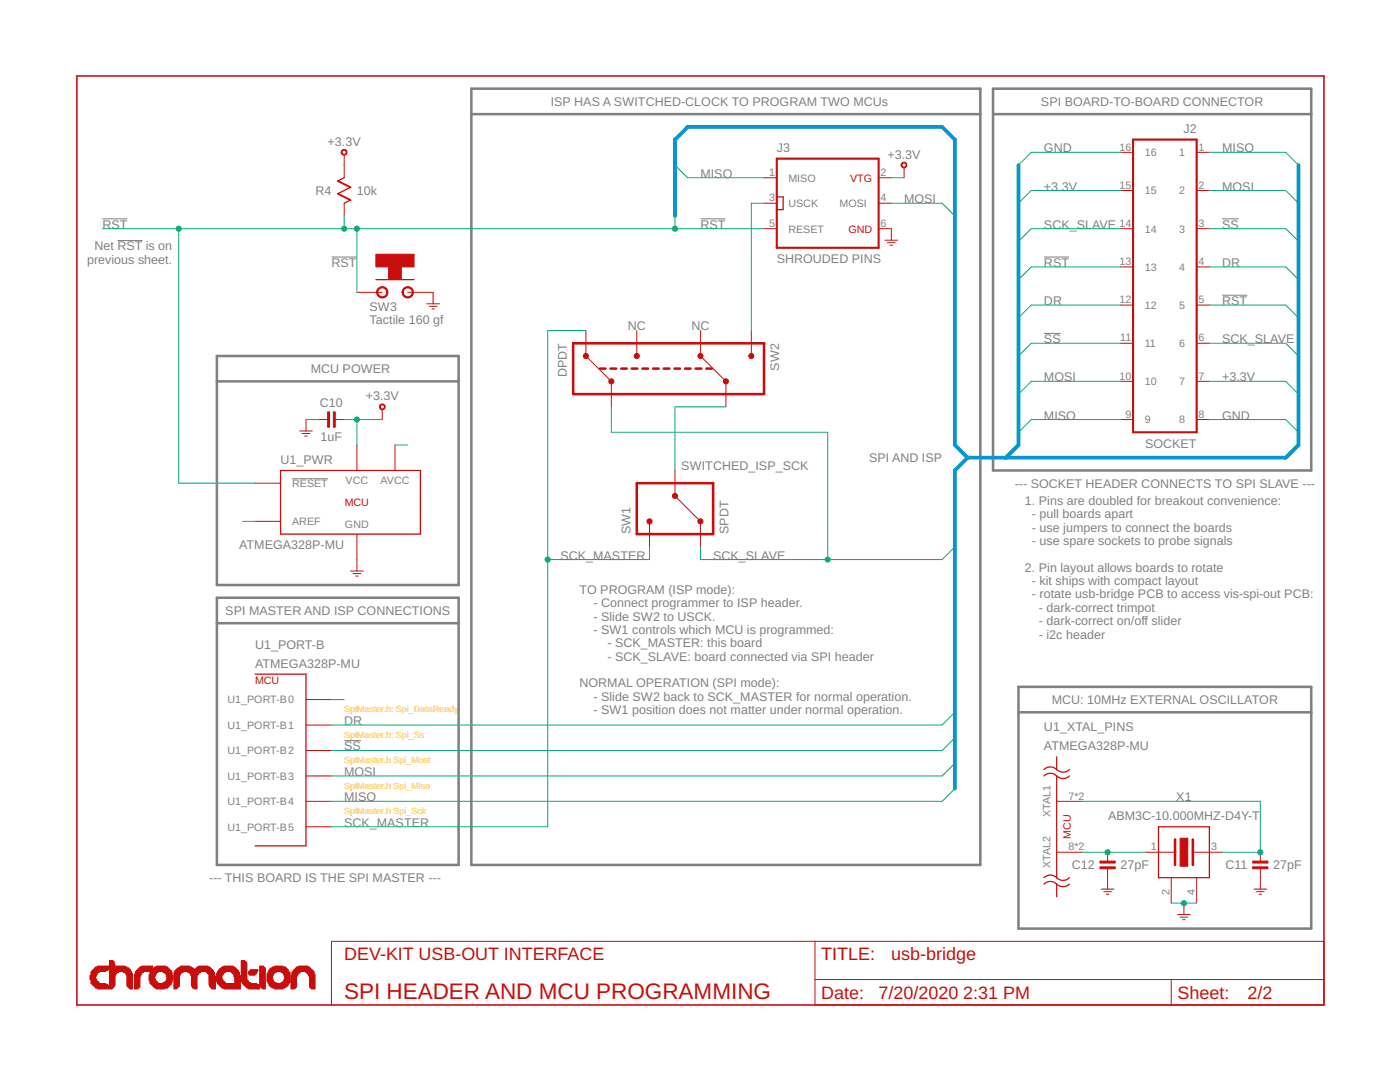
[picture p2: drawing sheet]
<svg xmlns="http://www.w3.org/2000/svg" width="279mm" height="216mm" viewBox="0 0 279 216" stroke-linecap="round" stroke-linejoin="round" font-family="sans-serif">
<path d="M94.1 17.7h101.5v154.9h-101.5zM198.2 17.7h63.5v76.2h-63.5zM94.1 22.8h101.5M198.2 22.8h63.5M43.3 71h48.2v45.7h-48.2zM43.3 76.1h48.2M43.3 119.3h48.2v53.3h-48.2zM43.3 124.4h48.2M203.3 137.1h58.4v48.2h-58.4zM203.3 142.1h58.4" fill="none" stroke="#808080" stroke-width=".51"/>
<path d="M20.4 43.7h5M23.4 48h5M66.1 51.3h5.1M139.8 43.7h5M208.3 51.3h5.1M243.9 43.7h3.3M243.9 58.9h5M208.3 66.5h3.4M58.3 95.5h7.1M68.7 147.8h3.3" fill="none" stroke="#808080" stroke-width=".2"/>
<g fill="none" stroke="#c90d0c" stroke-width=".2">
<path d="M68.7 30.9v4.6M152.5 35.5h2.5M175.3 35.5h2.6M180.4 33.4v2.1M223.6 30.4h2.5M223.6 38h2.5M238.8 30.4h2.6M238.8 38h2.6M68.7 40.6v2.5M71.2 58.3h5.1M81.4 58.3h5v2.3M152.5 40.6h2.5"/>
<path d="M152.5 45.6h2.5M175.3 40.6h2.6M175.3 45.6h2.6v2.3M176.6 47.9h2.6M177.1 48.4h1.5M177.6 48.9h.5M223.6 45.6h2.5M223.6 53.3h2.5M238.8 45.6h2.6M238.8 53.3h2.6M85.2 60.6h2.5M85.7 61.1h1.5"/>
<path d="M86.2 61.6h.5M116.9 66v5l5.1 5.1v5.1M127.1 66v5M139.8 66v5l5.1 5.1v5.1M149.9 66v5M223.6 60.9h2.5M223.6 68.5h2.5M223.6 76.1h2.5M238.8 60.9h2.6M238.8 68.5h2.6M238.8 76.1h2.6M50.9 96.4h5.1"/>
<path d="M59.8 86h2.5M60.3 86.5h1.5M60.8 87h.5M61.1 83.7v2.3M63.6 83.7h1.8M66.9 83.7h1.8M71.2 88.8v5.1M76.3 81.7v2M78.8 88.8v5.1M134.7 93.9v5.1l5.1 5v5.1M223.6 83.7h2.5M238.8 83.7h2.6"/>
<path d="M50.9 104h5.1M70 113.9h2.5M70.5 114.4h1.5M71 115h.5M71.2 106.6v7.3M129.6 104v5.1M61.1 139.6h5M61.1 159.9h5M61.1 144.7h5M61.1 149.8h5M61.1 154.8h5M210.9 159.9h5.1"/>
<path d="M61.1 165h5M210.9 170.1h5.1M219.8 177.4h2.5M220.3 177.9h1.5M220.8 178.4h.5M221 170.1v1.7M221 173.4v4M228.7 170.1h5.8M233.7 175.1v5.1M238.1 170.1h5.8M238.8 175.1v5.1M250.3 177.4h2.5"/>
<path d="M250.8 177.9h1.5M251.3 178.4h.5M251.5 170.1v1.7M251.5 173.4v4M162.6 187.8v12.7h101.6v-12.7h-198.1v12.7M162.6 195.5h101.6M233.7 195.5v5M235 182.5h2.6M235.5 183h1.5M236 183.5h.5M236.3 180.2v2.3"/>
</g>
<g fill="#c90d0c" stroke="#c90d0c" stroke-width=".2">
<path d="M75.5 57.5a1.14 1.14 0 0 1 1.8 .3 1.14 1.14 0 0 1-.7 1.7 1.14 1.14 0 0 1-1.5-1.2h.3a.89 .89 0 0 1 1.2-.8 .89 .89 0 0 1 .3 1.4 .89 .89 0 0 1-1.5-.3v-.3h-.3z" fill-rule="evenodd"/>
<path d="M80.6 57.5a1.14 1.14 0 0 1 1.8 .3 1.14 1.14 0 0 1-.8 1.7 1.14 1.14 0 0 1-1.4-1.2h.3a.89 .89 0 0 1 1.2-.8 .89 .89 0 0 1 .3 1.4 .89 .89 0 0 1-1.5-.3v-.3h-.3z" fill-rule="evenodd"/>
<path d="M180 32.5a.59 .59 0 0 1 .9 .1 .59 .59 0 0 1-.3 .9 .59 .59 0 0 1-.8-.6h.2a.43 .43 0 0 1 .6-.4 .43 .43 0 0 1 .1 .7 .43 .43 0 0 1-.7-.1l-.2-.2z" fill-rule="evenodd"/>
<path d="M68.3 30a.59 .59 0 0 1 .9 .1 .59 .59 0 0 1-.4 .8 .59 .59 0 0 1-.7-.5h.1a.43 .43 0 0 1 .6-.4 .43 .43 0 0 1 .2 .7 .43 .43 0 0 1-.7-.1l-.2-.2z" fill-rule="evenodd"/>
<path d="M75.9 80.8a.58 .58 0 0 1 .9 .1 .58 .58 0 0 1-.4 .8 .58 .58 0 0 1-.7-.5h.2a.42 .42 0 0 1 .5-.4 .42 .42 0 0 1 .2 .6 .42 .42 0 0 1-.7-.1l-.2-.1z" fill-rule="evenodd"/>
<circle cx="134.7" cy="99" r=".51"/>
<circle cx="129.6" cy="104" r=".51"/>
<circle cx="139.8" cy="104" r=".51"/>
<circle cx="144.9" cy="76.1" r=".51"/>
<circle cx="122" cy="76.1" r=".51"/>
<circle cx="149.9" cy="71" r=".51"/>
<circle cx="139.8" cy="71" r=".51"/>
<circle cx="127.1" cy="71" r=".51"/>
<circle cx="116.9" cy="71" r=".51"/>
</g>
<g fill="none" stroke="#c90d0c" stroke-width=".51">
<path d="M114.4 68.5h38.1v10.1h-38.1zM119.7 73.6h1.1M121.8 73.6h1.2M124 73.6h1.1M126.1 73.6h1.1M128.2 73.6h1.1M130.3 73.6h1.1M132.5 73.6h1.1M134.6 73.6h1.1M136.7 73.6h1.1M138.8 73.6h1.2M141 73.6h1.1"/>
<path d="M127.1 96.4h15.2v10.2h-15.2zM234.5 167.5v5.1M238.1 167.5v5.1"/>
</g>
<g fill="#c90d0c" stroke="#c90d0c" stroke-width=".2">
<path d="M77.6 53.3h2.5v2.5h-2.5z"/>
<path d="M75 50.7h7.6v2.6h-7.6z"/>
<path d="M66.5 82.2h.4v3h-.4z"/>
<path d="M65.4 82.2h.4v3h-.4z"/>
<path d="M250 173h3v.4h-3z"/>
<path d="M250 171.8h3v.4h-3z"/>
<path d="M219.5 173h3.1v.4h-3.1z"/>
<path d="M219.5 171.8h3.1v.4h-3.1z"/>
<path d="M235.5 167.3h1.5v5.5h-1.5z"/>
<path d="M19.4 197.2h3v.1h-3z"/>
<path d="M25.9 197.2h.5v.1h-.5z"/>
<path d="M26.8 197.2h.7v.1h-.7z"/>
<path d="M31.2 197.2h1.7v.1h-1.7z"/>
<path d="M34.7 197.2h.6v.1h-.6z"/>
<path d="M38.8 197.2h.5v.1h-.5z"/>
<path d="M42.3 197.2h.7v.1h-.7z"/>
<path d="M44.7 197.2h3.3v.1h-3.3z"/>
<path d="M49.6 197.2h2.2v.1h-2.2z"/>
<path d="M52.4 197.2h.5v.1h-.5z"/>
<path d="M54.8 197.2h1.6v.1h-1.6z"/>
<path d="M58.1 197.2h.7v.1h-.7z"/>
<path d="M62.1 197.2h.8v.1h-.8z"/>
<path d="M19.1 197h3.5v.2h-3.5z"/>
<path d="M25.7 197h.7v.2h-.7z"/>
<path d="M26.8 197h.9v.2h-.9z"/>
<path d="M30.9 197h2.5v.2h-2.5z"/>
<path d="M34.7 197h.8v.2h-.8z"/>
<path d="M38.4 197h.9v.2h-.9z"/>
<path d="M42.1 197h.9v.2h-.9z"/>
<path d="M44.3 197h3.7v.2h-3.7z"/>
<path d="M49.3 197h2.5v.2h-2.5z"/>
<path d="M52.2 197h.7v.2h-.7z"/>
<path d="M54.4 197h2.4v.2h-2.4z"/>
<path d="M58.1 197h.9v.2h-.9z"/>
<path d="M61.9 197h1v.2h-1z"/>
<path d="M18.9 196.8h2.8v.2h-2.8z"/>
<path d="M21.8 196.8h1v.2h-1z"/>
<path d="M25.5 196.8h.9v.2h-.9z"/>
<path d="M26.8 196.8h1.1v.2h-1.1z"/>
<path d="M30.7 196.8h2.9v.2h-2.9z"/>
<path d="M34.7 196.8h.9v.2h-.9z"/>
<path d="M38.4 196.8h.9v.2h-.9z"/>
<path d="M41.9 196.8h1.1v.2h-1.1z"/>
<path d="M44.1 196.8h3.9v.2h-3.9z"/>
<path d="M49.1 196.8h2.7v.2h-2.7z"/>
<path d="M52 196.8h.9v.2h-.9z"/>
<path d="M54 196.8h3.2v.2h-3.2z"/>
<path d="M58.1 196.8h1.1v.2h-1.1z"/>
<path d="M61.8 196.8h1.1v.2h-1.1z"/>
<path d="M18.7 196.6h3v.2h-3z"/>
<path d="M21.8 196.6h1v.2h-1z"/>
<path d="M25.3 196.6h1.1v.2h-1.1z"/>
<path d="M26.8 196.6h1.1v.2h-1.1z"/>
<path d="M30.5 196.6h3.3v.2h-3.3z"/>
<path d="M34.7 196.6h1.1v.2h-1.1z"/>
<path d="M38.2 196.6h1.1v.2h-1.1z"/>
<path d="M41.9 196.6h1.1v.2h-1.1z"/>
<path d="M43.9 196.6h4.1v.2h-4.1z"/>
<path d="M48.9 196.6h4v.2h-4z"/>
<path d="M53.8 196.6h3.6v.2h-3.6z"/>
<path d="M58.1 196.6h1.1v.2h-1.1z"/>
<path d="M61.8 196.6h1.1v.2h-1.1z"/>
<path d="M18.5 196.4h3v.2h-3z"/>
<path d="M21.8 196.4h1.1v.2h-1.1z"/>
<path d="M25.3 196.4h1.1v.2h-1.1z"/>
<path d="M26.8 196.4h1.1v.2h-1.1z"/>
<path d="M30.3 196.4h3.7v.2h-3.7z"/>
<path d="M34.7 196.4h1.1v.2h-1.1z"/>
<path d="M38.2 196.4h1.1v.2h-1.1z"/>
<path d="M41.7 196.4h1.3v.2h-1.3z"/>
<path d="M43.7 196.4h4.3v.2h-4.3z"/>
<path d="M48.7 196.4h2.9v.2h-2.9z"/>
<path d="M51.8 196.4h1.1v.2h-1.1z"/>
<path d="M53.7 196.4h3.8v.2h-3.8z"/>
<path d="M58.1 196.4h1.1v.2h-1.1z"/>
<path d="M61.8 196.4h1.1v.2h-1.1z"/>
<path d="M18.4 196.3h2.7v.1h-2.7z"/>
<path d="M21.8 196.3h1.1v.1h-1.1z"/>
<path d="M25.3 196.3h1.1v.1h-1.1z"/>
<path d="M26.8 196.3h1.1v.1h-1.1z"/>
<path d="M30.1 196.3h4.1v.1h-4.1z"/>
<path d="M34.7 196.3h1.1v.1h-1.1z"/>
<path d="M38.2 196.3h1.1v.1h-1.1z"/>
<path d="M41.7 196.3h1.3v.1h-1.3z"/>
<path d="M43.6 196.3h4.4v.1h-4.4z"/>
<path d="M48.5 196.3h2.8v.1h-2.8z"/>
<path d="M51.8 196.3h1.1v.1h-1.1z"/>
<path d="M53.7 196.3h3.8v.1h-3.8z"/>
<path d="M58.1 196.3h1.1v.1h-1.1z"/>
<path d="M61.8 196.3h1.1v.1h-1.1z"/>
<path d="M18.2 196.1h1.6v.1h-1.6z"/>
<path d="M21.8 196.1h1.1v.1h-1.1z"/>
<path d="M25.3 196.1h1.1v.1h-1.1z"/>
<path d="M26.8 196.1h1.1v.1h-1.1z"/>
<path d="M29.9 196.1h1.7v.1h-1.7z"/>
<path d="M32.5 196.1h1.7v.1h-1.7z"/>
<path d="M34.7 196.1h1.1v.1h-1.1z"/>
<path d="M38.2 196.1h1.1v.1h-1.1z"/>
<path d="M41.7 196.1h1.3v.1h-1.3z"/>
<path d="M43.4 196.1h1.6v.1h-1.6z"/>
<path d="M46.9 196.1h1.1v.1h-1.1z"/>
<path d="M48.3 196.1h1.7v.1h-1.7z"/>
<path d="M51.8 196.1h1.1v.1h-1.1z"/>
<path d="M53.5 196.1h1.6v.1h-1.6z"/>
<path d="M56.1 196.1h1.6v.1h-1.6z"/>
<path d="M58.1 196.1h1.1v.1h-1.1z"/>
<path d="M61.8 196.1h1.1v.1h-1.1z"/>
<path d="M18.2 195.9h1.4v.1h-1.4z"/>
<path d="M21.8 195.9h1.1v.1h-1.1z"/>
<path d="M25.3 195.9h1.1v.1h-1.1z"/>
<path d="M26.8 195.9h1.1v.1h-1.1z"/>
<path d="M29.9 195.9h1.5v.1h-1.5z"/>
<path d="M32.9 195.9h1.5v.1h-1.5z"/>
<path d="M34.7 195.9h1.1v.1h-1.1z"/>
<path d="M38.2 195.9h1.1v.1h-1.1z"/>
<path d="M41.7 195.9h1.3v.1h-1.3z"/>
<path d="M43.3 195.9h1.5v.1h-1.5z"/>
<path d="M46.9 195.9h1.1v.1h-1.1z"/>
<path d="M48.3 195.9h1.3v.1h-1.3z"/>
<path d="M51.8 195.9h1.1v.1h-1.1z"/>
<path d="M53.5 195.9h1.3v.1h-1.3z"/>
<path d="M56.4 195.9h1.5v.1h-1.5z"/>
<path d="M58.1 195.9h1.1v.1h-1.1z"/>
<path d="M61.8 195.9h1.1v.1h-1.1z"/>
<path d="M18.2 195.7h1.2v.2h-1.2z"/>
<path d="M21.8 195.7h1.1v.2h-1.1z"/>
<path d="M25.3 195.7h1.1v.2h-1.1z"/>
<path d="M26.8 195.7h1.1v.2h-1.1z"/>
<path d="M30 195.7h1.2v.2h-1.2z"/>
<path d="M33.1 195.7h1.2v.2h-1.2z"/>
<path d="M34.7 195.7h1.1v.2h-1.1z"/>
<path d="M38.2 195.7h1.1v.2h-1.1z"/>
<path d="M41.7 195.7h1.3v.2h-1.3z"/>
<path d="M43.2 195.7h1.5v.2h-1.5z"/>
<path d="M46.9 195.7h1.1v.2h-1.1z"/>
<path d="M48.1 195.7h1.5v.2h-1.5z"/>
<path d="M51.8 195.7h1.1v.2h-1.1z"/>
<path d="M53.3 195.7h1.3v.2h-1.3z"/>
<path d="M56.6 195.7h1.3v.2h-1.3z"/>
<path d="M58.1 195.7h1.1v.2h-1.1z"/>
<path d="M61.8 195.7h1.1v.2h-1.1z"/>
<path d="M18.2 195.5h1.1v.2h-1.1z"/>
<path d="M21.8 195.5h1.1v.2h-1.1z"/>
<path d="M25.3 195.5h1.1v.2h-1.1z"/>
<path d="M26.8 195.5h1.1v.2h-1.1z"/>
<path d="M29.8 195.5h1.2v.2h-1.2z"/>
<path d="M33.3 195.5h1.1v.2h-1.1z"/>
<path d="M34.7 195.5h1.1v.2h-1.1z"/>
<path d="M38.2 195.5h1.1v.2h-1.1z"/>
<path d="M41.7 195.5h1.3v.2h-1.3z"/>
<path d="M43.2 195.5h1.2v.2h-1.2z"/>
<path d="M46.9 195.5h1.1v.2h-1.1z"/>
<path d="M48.2 195.5h1.2v.2h-1.2z"/>
<path d="M51.8 195.5h1.1v.2h-1.1z"/>
<path d="M53.3 195.5h1.3v.2h-1.3z"/>
<path d="M56.6 195.5h1.3v.2h-1.3z"/>
<path d="M58.1 195.5h1.1v.2h-1.1z"/>
<path d="M61.8 195.5h1.1v.2h-1.1z"/>
<path d="M18 195.3h1.3v.2h-1.3z"/>
<path d="M21.8 195.3h1.1v.2h-1.1z"/>
<path d="M25.3 195.3h1.1v.2h-1.1z"/>
<path d="M26.8 195.3h1.1v.2h-1.1z"/>
<path d="M29.8 195.3h1.2v.2h-1.2z"/>
<path d="M33.3 195.3h1.2v.2h-1.2z"/>
<path d="M34.7 195.3h1.1v.2h-1.1z"/>
<path d="M38.2 195.3h1.1v.2h-1.1z"/>
<path d="M41.7 195.3h1.3v.2h-1.3z"/>
<path d="M43.2 195.3h1.2v.2h-1.2z"/>
<path d="M46.9 195.3h1.1v.2h-1.1z"/>
<path d="M48.2 195.3h1.1v.2h-1.1z"/>
<path d="M51.8 195.3h1.1v.2h-1.1z"/>
<path d="M53.3 195.3h1.1v.2h-1.1z"/>
<path d="M56.8 195.3h1.1v.2h-1.1z"/>
<path d="M58.1 195.3h1.1v.2h-1.1z"/>
<path d="M61.8 195.3h1.1v.2h-1.1z"/>
<path d="M18 195.2h1.1v.1h-1.1z"/>
<path d="M21.8 195.2h1.1v.1h-1.1z"/>
<path d="M25.3 195.2h1.1v.1h-1.1z"/>
<path d="M26.8 195.2h1.1v.1h-1.1z"/>
<path d="M29.8 195.2h1.1v.1h-1.1z"/>
<path d="M33.3 195.2h1.2v.1h-1.2z"/>
<path d="M34.7 195.2h1.1v.1h-1.1z"/>
<path d="M38.2 195.2h1.1v.1h-1.1z"/>
<path d="M41.7 195.2h1.3v.1h-1.3z"/>
<path d="M43.2 195.2h1.1v.1h-1.1z"/>
<path d="M46.9 195.2h1.1v.1h-1.1z"/>
<path d="M48.2 195.2h1.1v.1h-1.1z"/>
<path d="M51.8 195.2h1.1v.1h-1.1z"/>
<path d="M53.3 195.2h1.1v.1h-1.1z"/>
<path d="M56.8 195.2h1.1v.1h-1.1z"/>
<path d="M58.1 195.2h1.1v.1h-1.1z"/>
<path d="M61.8 195.2h1.1v.1h-1.1z"/>
<path d="M18 195h1.1v.1h-1.1z"/>
<path d="M21.8 195h1.1v.1h-1.1z"/>
<path d="M25.3 195h1.1v.1h-1.1z"/>
<path d="M26.8 195h1.1v.1h-1.1z"/>
<path d="M29.8 195h1.1v.1h-1.1z"/>
<path d="M33.4 195h1.1v.1h-1.1z"/>
<path d="M34.7 195h1.1v.1h-1.1z"/>
<path d="M38.2 195h1.1v.1h-1.1z"/>
<path d="M41.7 195h1.3v.1h-1.3z"/>
<path d="M43.2 195h1.1v.1h-1.1z"/>
<path d="M46.9 195h1.1v.1h-1.1z"/>
<path d="M48.2 195h1.1v.1h-1.1z"/>
<path d="M51.8 195h1.1v.1h-1.1z"/>
<path d="M53.3 195h1.1v.1h-1.1z"/>
<path d="M56.8 195h1.1v.1h-1.1z"/>
<path d="M58.1 195h1.1v.1h-1.1z"/>
<path d="M61.8 195h1.1v.1h-1.1z"/>
<path d="M18 194.8h1.1v.1h-1.1z"/>
<path d="M21.8 194.8h1.1v.1h-1.1z"/>
<path d="M25.3 194.8h1.1v.1h-1.1z"/>
<path d="M26.8 194.8h1.1v.1h-1.1z"/>
<path d="M29.8 194.8h1.1v.1h-1.1z"/>
<path d="M33.3 194.8h1.2v.1h-1.2z"/>
<path d="M34.7 194.8h1.1v.1h-1.1z"/>
<path d="M38.2 194.8h1.1v.1h-1.1z"/>
<path d="M41.7 194.8h1.3v.1h-1.3z"/>
<path d="M43.2 194.8h1.1v.1h-1.1z"/>
<path d="M46.7 194.8h1.3v.1h-1.3z"/>
<path d="M48.2 194.8h1.1v.1h-1.1z"/>
<path d="M51.8 194.8h1.1v.1h-1.1z"/>
<path d="M53.3 194.8h1.1v.1h-1.1z"/>
<path d="M56.8 194.8h1.1v.1h-1.1z"/>
<path d="M58.1 194.8h1.1v.1h-1.1z"/>
<path d="M61.8 194.8h1.1v.1h-1.1z"/>
<path d="M18 194.6h1.3v.2h-1.3z"/>
<path d="M21.8 194.6h1.1v.2h-1.1z"/>
<path d="M25.3 194.6h1.1v.2h-1.1z"/>
<path d="M26.8 194.6h1.3v.2h-1.3z"/>
<path d="M29.8 194.6h1.2v.2h-1.2z"/>
<path d="M33.3 194.6h1.2v.2h-1.2z"/>
<path d="M34.7 194.6h1.1v.2h-1.1z"/>
<path d="M38.2 194.6h1.1v.2h-1.1z"/>
<path d="M41.7 194.6h1.1v.2h-1.1z"/>
<path d="M43.2 194.6h1.1v.2h-1.1z"/>
<path d="M46.7 194.6h1.3v.2h-1.3z"/>
<path d="M48.2 194.6h1.1v.2h-1.1z"/>
<path d="M51.8 194.6h1.1v.2h-1.1z"/>
<path d="M53.3 194.6h1.1v.2h-1.1z"/>
<path d="M56.8 194.6h1.1v.2h-1.1z"/>
<path d="M58.1 194.6h1.3v.2h-1.3z"/>
<path d="M61.6 194.6h1.3v.2h-1.3z"/>
<path d="M18.2 194.4h1.1v.2h-1.1z"/>
<path d="M21.8 194.4h1.3v.2h-1.3z"/>
<path d="M25.2 194.4h1.2v.2h-1.2z"/>
<path d="M26.8 194.4h1.3v.2h-1.3z"/>
<path d="M29.8 194.4h1.2v.2h-1.2z"/>
<path d="M33.3 194.4h1.1v.2h-1.1z"/>
<path d="M34.7 194.4h1.3v.2h-1.3z"/>
<path d="M38 194.4h1.5v.2h-1.5z"/>
<path d="M41.7 194.4h1.1v.2h-1.1z"/>
<path d="M43.2 194.4h1.2v.2h-1.2z"/>
<path d="M46.7 194.4h1.1v.2h-1.1z"/>
<path d="M48.2 194.4h1.1v.2h-1.1z"/>
<path d="M49.8 194.4h1.1v.2h-1.1z"/>
<path d="M51.8 194.4h1.1v.2h-1.1z"/>
<path d="M53.3 194.4h1.3v.2h-1.3z"/>
<path d="M56.6 194.4h1.3v.2h-1.3z"/>
<path d="M58.3 194.4h1.1v.2h-1.1z"/>
<path d="M61.6 194.4h1.3v.2h-1.3z"/>
<path d="M18.2 194.2h1.2v.2h-1.2z"/>
<path d="M21.8 194.2h1.3v.2h-1.3z"/>
<path d="M25.2 194.2h1.2v.2h-1.2z"/>
<path d="M27 194.2h1.3v.2h-1.3z"/>
<path d="M30 194.2h1.2v.2h-1.2z"/>
<path d="M33.1 194.2h1.2v.2h-1.2z"/>
<path d="M34.7 194.2h1.3v.2h-1.3z"/>
<path d="M38 194.2h1.7v.2h-1.7z"/>
<path d="M41.5 194.2h1.3v.2h-1.3z"/>
<path d="M43.2 194.2h1.5v.2h-1.5z"/>
<path d="M46.5 194.2h1.3v.2h-1.3z"/>
<path d="M48.2 194.2h1.1v.2h-1.1z"/>
<path d="M49.6 194.2h1.5v.2h-1.5z"/>
<path d="M51.8 194.2h1.1v.2h-1.1z"/>
<path d="M53.3 194.2h1.3v.2h-1.3z"/>
<path d="M56.6 194.2h1.3v.2h-1.3z"/>
<path d="M58.3 194.2h1.2v.2h-1.2z"/>
<path d="M61.4 194.2h1.3v.2h-1.3z"/>
<path d="M18.2 194.1h1.2v.1h-1.2z"/>
<path d="M21.8 194.1h1.5v.1h-1.5z"/>
<path d="M25 194.1h1.2v.1h-1.2z"/>
<path d="M27 194.1h1.3v.1h-1.3z"/>
<path d="M30 194.1h1.2v.1h-1.2z"/>
<path d="M32.9 194.1h1.5v.1h-1.5z"/>
<path d="M34.7 194.1h1.5v.1h-1.5z"/>
<path d="M37.8 194.1h1.9v.1h-1.9z"/>
<path d="M41.3 194.1h1.5v.1h-1.5z"/>
<path d="M43.4 194.1h1.2v.1h-1.2z"/>
<path d="M46.3 194.1h1.5v.1h-1.5z"/>
<path d="M48.2 194.1h1.1v.1h-1.1z"/>
<path d="M49.6 194.1h1.7v.1h-1.7z"/>
<path d="M51.8 194.1h1.1v.1h-1.1z"/>
<path d="M53.5 194.1h1.3v.1h-1.3z"/>
<path d="M56.4 194.1h1.5v.1h-1.5z"/>
<path d="M58.3 194.1h1.4v.1h-1.4z"/>
<path d="M61.2 194.1h1.5v.1h-1.5z"/>
<path d="M18.2 193.9h1.6v.1h-1.6z"/>
<path d="M21.8 193.9h1.9v.1h-1.9z"/>
<path d="M24.6 193.9h1.6v.1h-1.6z"/>
<path d="M27 193.9h1.6v.1h-1.6z"/>
<path d="M29.9 193.9h1.7v.1h-1.7z"/>
<path d="M32.5 193.9h1.7v.1h-1.7z"/>
<path d="M34.9 193.9h1.7v.1h-1.7z"/>
<path d="M37.5 193.9h2.5v.1h-2.5z"/>
<path d="M41.1 193.9h1.5v.1h-1.5z"/>
<path d="M43.4 193.9h1.6v.1h-1.6z"/>
<path d="M46.1 193.9h1.5v.1h-1.5z"/>
<path d="M48.2 193.9h1.1v.1h-1.1z"/>
<path d="M49.6 193.9h1.7v.1h-1.7z"/>
<path d="M51.8 193.9h1.1v.1h-1.1z"/>
<path d="M53.5 193.9h1.6v.1h-1.6z"/>
<path d="M56.1 193.9h1.6v.1h-1.6z"/>
<path d="M58.4 193.9h1.5v.1h-1.5z"/>
<path d="M61 193.9h1.7v.1h-1.7z"/>
<path d="M18.4 193.7h2.7v.1h-2.7z"/>
<path d="M21.8 193.7h4.3v.1h-4.3z"/>
<path d="M27.2 193.7h2.7v.1h-2.7z"/>
<path d="M30.1 193.7h4.1v.1h-4.1z"/>
<path d="M34.9 193.7h7.7v.1h-7.7z"/>
<path d="M43.5 193.7h4.1v.1h-4.1z"/>
<path d="M48.2 193.7h1.1v.1h-1.1z"/>
<path d="M49.8 193.7h1.7v.1h-1.7z"/>
<path d="M51.8 193.7h1.1v.1h-1.1z"/>
<path d="M53.7 193.7h3.8v.1h-3.8z"/>
<path d="M58.4 193.7h4.1v.1h-4.1z"/>
<path d="M18.5 193.5h3v.2h-3z"/>
<path d="M21.8 193.5h4.3v.2h-4.3z"/>
<path d="M27.4 193.5h6.6v.2h-6.6z"/>
<path d="M35.1 193.5h7.3v.2h-7.3z"/>
<path d="M43.7 193.5h3.7v.2h-3.7z"/>
<path d="M48.2 193.5h1.1v.2h-1.1z"/>
<path d="M50 193.5h1.5v.2h-1.5z"/>
<path d="M51.8 193.5h1.1v.2h-1.1z"/>
<path d="M53.7 193.5h3.8v.2h-3.8z"/>
<path d="M58.6 193.5h3.7v.2h-3.7z"/>
<path d="M18.7 193.3h3v.2h-3z"/>
<path d="M21.8 193.3h4.1v.2h-4.1z"/>
<path d="M27.5 193.3h6.3v.2h-6.3z"/>
<path d="M35.3 193.3h3.5v.2h-3.5z"/>
<path d="M38.9 193.3h3.3v.2h-3.3z"/>
<path d="M43.7 193.3h3.5v.2h-3.5z"/>
<path d="M48.2 193.3h1.1v.2h-1.1z"/>
<path d="M51.8 193.3h1.1v.2h-1.1z"/>
<path d="M53.8 193.3h3.6v.2h-3.6z"/>
<path d="M58.8 193.3h3.3v.2h-3.3z"/>
<path d="M18.9 193.1h2.8v.2h-2.8z"/>
<path d="M21.8 193.1h3.9v.2h-3.9z"/>
<path d="M27.7 193.1h2.8v.2h-2.8z"/>
<path d="M30.7 193.1h2.9v.2h-2.9z"/>
<path d="M35.5 193.1h3.1v.2h-3.1z"/>
<path d="M39.1 193.1h3v.2h-3z"/>
<path d="M44.1 193.1h3v.2h-3z"/>
<path d="M48.2 193.1h1.1v.2h-1.1z"/>
<path d="M51.8 193.1h1.1v.2h-1.1z"/>
<path d="M54 193.1h3.2v.2h-3.2z"/>
<path d="M59 193.1h3v.2h-3z"/>
<path d="M19.1 192.9h2.6v.2h-2.6z"/>
<path d="M21.8 192.9h3.5v.2h-3.5z"/>
<path d="M27.9 192.9h2.6v.2h-2.6z"/>
<path d="M30.9 192.9h2.5v.2h-2.5z"/>
<path d="M35.8 192.9h2.4v.2h-2.4z"/>
<path d="M39.3 192.9h2.6v.2h-2.6z"/>
<path d="M44.3 192.9h2.6v.2h-2.6z"/>
<path d="M48.2 192.9h1.1v.2h-1.1z"/>
<path d="M51.8 192.9h.9v.2h-.9z"/>
<path d="M54.4 192.9h2.6v.2h-2.6z"/>
<path d="M59.2 192.9h2.6v.2h-2.6z"/>
<path d="M19.4 192.8h3.5v.1h-3.5z"/>
<path d="M23.1 192.8h1.9v.1h-1.9z"/>
<path d="M28.3 192.8h2.2v.1h-2.2z"/>
<path d="M31.2 192.8h1.9v.1h-1.9z"/>
<path d="M36 192.8h1.8v.1h-1.8z"/>
<path d="M39.7 192.8h1.8v.1h-1.8z"/>
<path d="M44.7 192.8h1.8v.1h-1.8z"/>
<path d="M48.2 192.8h1.1v.1h-1.1z"/>
<path d="M51.8 192.8h.8v.1h-.8z"/>
<path d="M54.8 192.8h1.6v.1h-1.6z"/>
<path d="M59.6 192.8h1.8v.1h-1.8z"/>
<path d="M21.8 192.6h1.1v.1h-1.1z"/>
<path d="M48.2 192.6h1.1v.1h-1.1z"/>
<path d="M21.8 192.4h1.1v.2h-1.1z"/>
<path d="M48.2 192.4h1.1v.2h-1.1z"/>
<path d="M21.8 192.2h1v.2h-1z"/>
<path d="M48.2 192.2h1.1v.2h-1.1z"/>
<path d="M21.8 192h1v.2h-1z"/>
<path d="M48.2 192h1.1v.2h-1.1z"/>
<path d="M21.8 191.8h1v.2h-1z"/>
<path d="M48.1 191.8h1v.2h-1z"/>
<path d="M21.8 191.7h.8v.1h-.8z"/>
<path d="M48.2 191.7h.7v.1h-.7z"/>
</g>
<g fill="none" stroke="#c90d0c" stroke-width=".25">
<path d="M68.7 35.5l-1.3 .6M70 37.4l-2.6 1.3M70 39.9l-1.3 .7M155 39.3h1.3v2.5h-1.3M75 55.8h7.6M56 93.9h27.9v12.7h-27.9zM50.9 134.5h10.2v34.3h-10.2M208.3 153.6a1.79 1.79 0 0 1 2.6 0M208.3 154.8a1.79 1.79 0 0 1 2.6 0M210.9 153.6a1.84 1.84 0 0 0 2.5 0M210.9 154.8a1.84 1.84 0 0 0 2.5 0M210.9 151v2.6"/>
<path d="M210.9 154.8v20.3M208.3 175.1a1.79 1.79 0 0 1 2.6 0M208.3 176.4a1.79 1.79 0 0 1 2.6 0M210.9 175.1a1.79 1.79 0 0 0 2.5 0M210.9 176.4a1.79 1.79 0 0 0 2.5 0M210.9 176.4v2.5M231.2 165h10.2v10.1h-10.2z"/>
</g>
<path d="M155 31.7h20.3v17.7h-20.3zM226.1 27.9h12.7v58.4h-12.7z" fill="none" stroke="#c90d0c" stroke-width=".42"/>
<path d="M67.4 36.1l2.6 1.3M67.4 38.7l2.6 1.2" fill="none" stroke="#c90d0c" stroke-width=".38"/>
<path d="M15.3 15.2h248.9v185.3h-248.9z" fill="none" stroke="#c90d0c" stroke-width=".32"/>
<path d="M203.3 32.9v55.9l-2.6 2.5M259.1 32.9v55.9l-2.5 2.5h-63.5M134.7 43.1v-15.2l2.5-2.6h50.8l2.6 2.6v60.9l2.5 2.5M193.1 91.3l-2.5 2.6v63.5" fill="none" stroke="#0696d7" stroke-width=".76"/>
<g fill="none" stroke="#0dab76" stroke-width=".2">
<path d="M134.7 32.9l2.5 2.6h15.3M177.9 35.5h2.5M223.6 30.4h-17.8l-2.5 2.5M223.6 38h-17.8l-2.5 2.6M241.4 30.4h15.2l2.5 2.5M241.4 38h15.2l2.5 2.6M20.4 45.6h132.1M35.7 45.6v50.8h15.2M68.7 43.1v2.5M71.2 45.6v12.7M134.7 43.1v2.5M152.5 40.6h-2.6v25.4"/>
<path d="M177.9 40.6h10.1l2.6 2.5M223.6 45.6h-17.8l-2.5 2.6M223.6 53.3h-17.8l-2.5 2.5M241.4 45.6h15.2l2.5 2.6M241.4 53.3h15.2l2.5 2.5M116.9 66h-7.6v99h-43.2M223.6 60.9h-17.8l-2.5 2.5M223.6 76.1h-17.8l-2.5 2.5M223.6 68.5h-17.8l-2.5 2.5M241.4 60.9h15.2l2.5 2.5M241.4 76.1h15.2l2.5 2.5M241.4 68.5h15.2l2.5 2.5"/>
<path d="M61.1 83.7h2.5M68.7 83.7h7.6M71.2 83.7v5.1M78.8 88.8h2.6M122 81.2v5.1h43.2v25.4M144.9 81.2h-10.2v12.7M223.6 83.7h-17.8l-2.5 2.6M241.4 83.7h15.2l2.5 2.6M48.4 104h2.5M129.6 109.1v2.6h-20.3M139.8 109.1v2.6h48.2l2.6-2.6M66.1 139.6h2.6"/>
<path d="M190.6 157.4l-2.6 2.5h-121.9M190.6 152.3l-2.6 2.5h-121.9M190.6 147.2l-2.6 2.6h-121.9M190.6 142.1l-2.6 2.6h-121.9M216 159.9h35.5v10.2h-7.6M216 170.1h12.7M233.7 180.2h5.1"/>
</g>
<g fill="#0dab76" stroke="#0dab76" stroke-width=".2">
<circle cx="236.3" cy="180.2" r=".51"/>
<circle cx="68.7" cy="45.6" r=".51"/>
<circle cx="134.7" cy="45.6" r=".51"/>
<circle cx="71.2" cy="45.6" r=".51"/>
<circle cx="35.7" cy="45.6" r=".51"/>
<circle cx="71.2" cy="83.7" r=".51"/>
<circle cx="165.2" cy="111.7" r=".51"/>
<circle cx="109.3" cy="111.7" r=".51"/>
<circle cx="251.5" cy="170.1" r=".51"/>
<circle cx="221" cy="170.1" r=".51"/>
</g>
<text font-size="4.5" fill="#c90d0c" x="68.7" y="199.3">SPI HEADER AND MCU PROGRAMMING</text>
<g font-size="3.6" fill="#c90d0c">
<text x="68.7" y="191.6">DEV-KIT USB-OUT INTERFACE</text>
<text x="163.9" y="191.6">TITLE:</text>
<text x="177.9" y="191.6">usb-bridge</text>
<text x="163.9" y="199.3">Date:</text>
<text x="175.3" y="199.3">7/20/2020</text>
<text x="192.2" y="199.3">2:31 PM</text>
<text x="235" y="199.3">Sheet:</text>
<text x="249" y="199.3">2/2</text>
</g>
<g font-size="2.5" fill="#808080">
<text x="109.9" y="21.1">ISP HAS A SWITCHED-CLOCK TO PROGRAM TWO MCUs</text>
<text x="207.8" y="21.1">SPI BOARD-TO-BOARD CONNECTOR</text>
<text x="65.4" y="29.1">+3.3V</text>
<text x="236.2" y="26.5">J2</text>
<text x="139.8" y="35.5">MISO</text>
<text x="155" y="30.3">J3</text>
<text x="177.1" y="31.7">+3.3V</text>
<text x="208.4" y="30.4">GND</text>
<text x="243.9" y="30.4">MISO</text>
<text x="62.9" y="38.9">R4</text>
<text x="71.2" y="38.9">10k</text>
<text x="180.4" y="40.6">MOSI</text>
<text x="208.4" y="38">+3.3V</text>
<text x="243.9" y="38">MOSI</text>
<text x="20.4" y="45.6">RST</text>
<text x="139.8" y="45.6">RST</text>
<text x="208.4" y="45.6">SCK_SLAVE</text>
<text x="243.9" y="45.6">SS</text>
<text x="17.4" y="52.6">previous sheet.</text>
<text x="18.8" y="49.9">Net RST is on</text>
<text x="66.1" y="53.2">RST</text>
<text x="155" y="52.5">SHROUDED PINS</text>
<text x="208.4" y="53.2">RST</text>
<text x="243.9" y="53.2">DR</text>
<text x="73.8" y="64.7">Tactile 160 gf</text>
<text x="73.8" y="62.1">SW3</text>
<text x="125.3" y="65.9">NC</text>
<text x="138" y="65.9">NC</text>
<text x="208.4" y="60.9">DR</text>
<text x="243.9" y="60.9">RST</text>
<text x="208.4" y="68.5">SS</text>
<text x="243.9" y="68.5">SCK_SLAVE</text>
<text x="62" y="74.5">MCU POWER</text>
<text x="113.1" y="75.3" transform="rotate(-90 113.1 75.3)">DPDT</text>
<text x="155.5" y="74" transform="rotate(-90 155.5 74)">SW2</text>
<text x="208.4" y="76.1">MOSI</text>
<text x="243.9" y="76.1">+3.3V</text>
<text x="63.9" y="81.2">C10</text>
<text x="73" y="79.9">+3.3V</text>
<text x="208.4" y="83.7">MISO</text>
<text x="243.9" y="83.7">GND</text>
<text x="64" y="88">1uF</text>
<text x="228.5" y="89.3">SOCKET</text>
<text x="56" y="92.6">U1_PWR</text>
<text x="136" y="93.9">SWITCHED_ISP_SCK</text>
<text x="173.4" y="92.2">SPI AND ISP</text>
<text x="202.5" y="97.3">--- SOCKET HEADER CONNECTS TO SPI SLAVE ---</text>
<text x="204.5" y="100.7">1. Pins are doubled for breakout convenience:</text>
<text x="125.8" y="106.6" transform="rotate(-90 125.8 106.6)">SW1</text>
<text x="145.4" y="106.6" transform="rotate(-90 145.4 106.6)">SPDT</text>
<text x="205.9" y="103.4">- pull boards apart</text>
<text x="205.9" y="106.1">- use jumpers to connect the boards</text>
<text x="47.7" y="109.6">ATMEGA328P-MU</text>
<text x="111.8" y="111.7">SCK_MASTER</text>
<text x="142.3" y="111.7">SCK_SLAVE</text>
<text x="205.9" y="108.7">- use spare sockets to probe signals</text>
<text x="115.7" y="118.5">TO PROGRAM (ISP mode):</text>
<text x="204.5" y="114.1">2. Pin layout allows boards to rotate</text>
<text x="205.9" y="116.7">- kit ships with compact layout</text>
<text x="205.9" y="119.4">- rotate usb-bridge PCB to access vis-spi-out PCB:</text>
<text x="45" y="122.7">SPI MASTER AND ISP CONNECTIONS</text>
<text x="118.5" y="121.2">- Connect programmer to ISP header.</text>
<text x="118.5" y="123.8">- Slide SW2 to USCK.</text>
<text x="207.3" y="122.1">- dark-correct trimpot</text>
<text x="207.3" y="124.7">- dark-correct on/off slider</text>
<text x="50.9" y="129.4">U1_PORT-B</text>
<text x="118.5" y="126.5">- SW1 controls which MCU is programmed:</text>
<text x="121.2" y="129.2">- SCK_MASTER: this board</text>
<text x="121.2" y="131.8">- SCK_SLAVE: board connected via SPI header</text>
<text x="207.3" y="127.4">- i2c header</text>
<text x="50.9" y="133.2">ATMEGA328P-MU</text>
<text x="115.7" y="137.2">NORMAL OPERATION (SPI mode):</text>
<text x="118.5" y="139.8">- Slide SW2 back to SCK_MASTER for normal operation.</text>
<text x="118.5" y="142.5">- SW1 position does not matter under normal operation.</text>
<text x="209.9" y="140.5">MCU: 10MHz EXTERNAL OSCILLATOR</text>
<text x="68.7" y="149.7">SS</text>
<text x="68.7" y="144.7">DR</text>
<text x="208.4" y="149.7">ATMEGA328P-MU</text>
<text x="208.4" y="145.9">U1_XTAL_PINS</text>
<text x="68.7" y="154.8">MOSI</text>
<text x="68.7" y="159.9">MISO</text>
<text x="234.8" y="159.9">X1</text>
<text x="68.7" y="165">SCK_MASTER</text>
<text x="221.1" y="163.7">ABM3C-10.000MHZ-D4Y-T</text>
<text x="213.9" y="173.5">C12</text>
<text x="223.6" y="173.5">27pF</text>
<text x="244.6" y="173.5">C11</text>
<text x="254.1" y="173.5">27pF</text>
<text x="41.8" y="176">--- THIS BOARD IS THE SPI MASTER ---</text>
</g>
<g font-size="2.1" fill="#808080">
<text x="153.5" y="35.1">1</text>
<text x="175.7" y="35.1">2</text>
<text x="223.4" y="30">16</text>
<text x="228.5" y="31.2">16</text>
<text x="235.3" y="31.2">1</text>
<text x="239.2" y="30">1</text>
<text x="153.5" y="40.2">3</text>
<text x="157.4" y="36.2">MISO</text>
<text x="157.4" y="41.3">USCK</text>
<text x="167.6" y="41.3">MOSI</text>
<text x="175.7" y="40.2">4</text>
<text x="223.4" y="37.7">15</text>
<text x="228.5" y="38.8">15</text>
<text x="235.3" y="38.8">2</text>
<text x="239.2" y="37.7">2</text>
<text x="153.5" y="45.3">5</text>
<text x="157.4" y="46.4">RESET</text>
<text x="175.7" y="45.3">6</text>
<text x="223.4" y="45.3">14</text>
<text x="228.5" y="46.4">14</text>
<text x="235.3" y="46.4">3</text>
<text x="239.2" y="45.3">3</text>
<text x="223.4" y="52.9">13</text>
<text x="239.2" y="52.9">4</text>
<text x="228.5" y="54">13</text>
<text x="235.3" y="54">4</text>
<text x="223.4" y="60.5">12</text>
<text x="228.5" y="61.6">12</text>
<text x="235.3" y="61.6">5</text>
<text x="239.2" y="60.5">5</text>
<text x="223.5" y="68.1">11</text>
<text x="228.5" y="69.2">11</text>
<text x="235.3" y="69.2">6</text>
<text x="239.2" y="68.1">6</text>
<text x="223.4" y="75.7">10</text>
<text x="228.5" y="76.9">10</text>
<text x="235.3" y="76.9">7</text>
<text x="239.2" y="75.7">7</text>
<text x="224.6" y="83.4">9</text>
<text x="239.2" y="83.4">8</text>
<text x="228.5" y="84.5">9</text>
<text x="235.3" y="84.5">8</text>
<text x="58.3" y="97.2">RESET</text>
<text x="69" y="96.7">VCC</text>
<text x="76" y="96.7">AVCC</text>
<text x="58.3" y="104.8">AREF</text>
<text x="68.8" y="105.3">GND</text>
<text x="45.4" y="140.4">U1_PORT-B0</text>
<text x="45.4" y="145.4">U1_PORT-B1</text>
<text x="45.4" y="150.5">U1_PORT-B2</text>
<text x="45.4" y="155.6">U1_PORT-B3</text>
<text x="45.4" y="160.7">U1_PORT-B4</text>
<text x="213.2" y="159.5">7*2</text>
<text x="45.4" y="165.7">U1_PORT-B5</text>
<text x="209.6" y="163.1" transform="rotate(-90 209.6 163.1)">XTAL1</text>
<text x="209.6" y="173.3" transform="rotate(-90 209.6 173.3)">XTAL2</text>
<text x="213.2" y="169.7">8*2</text>
<text x="229.7" y="169.7">1</text>
<text x="241.7" y="169.7">3</text>
<text x="233.4" y="178.7" transform="rotate(-90 233.4 178.7)">2</text>
<text x="238.5" y="178.7" transform="rotate(-90 238.5 178.7)">4</text>
</g>
<g font-size="2.1" fill="#c90d0c">
<text x="169.7" y="36.2">VTG</text>
<text x="169.3" y="46.4">GND</text>
<text x="68.8" y="101">MCU</text>
<text x="50.9" y="136.5">MCU</text>
<text x="213.7" y="167.4" transform="rotate(-90 213.7 167.4)">MCU</text>
</g>
<g font-size="1.8" fill="#ffba08">
<text x="68.7" y="142.1">SpiMaster.h: Spi_DataReady</text>
<text x="68.7" y="147.2">SpiMaster.h: Spi_Ss</text>
<text x="68.7" y="152.3">SpiMaster.h Spi_Mosi</text>
<text x="68.7" y="157.4">SpiMaster.h Spi_Miso</text>
<text x="68.7" y="162.4">SpiMaster.h Spi_Sck</text>
</g>
</svg>
